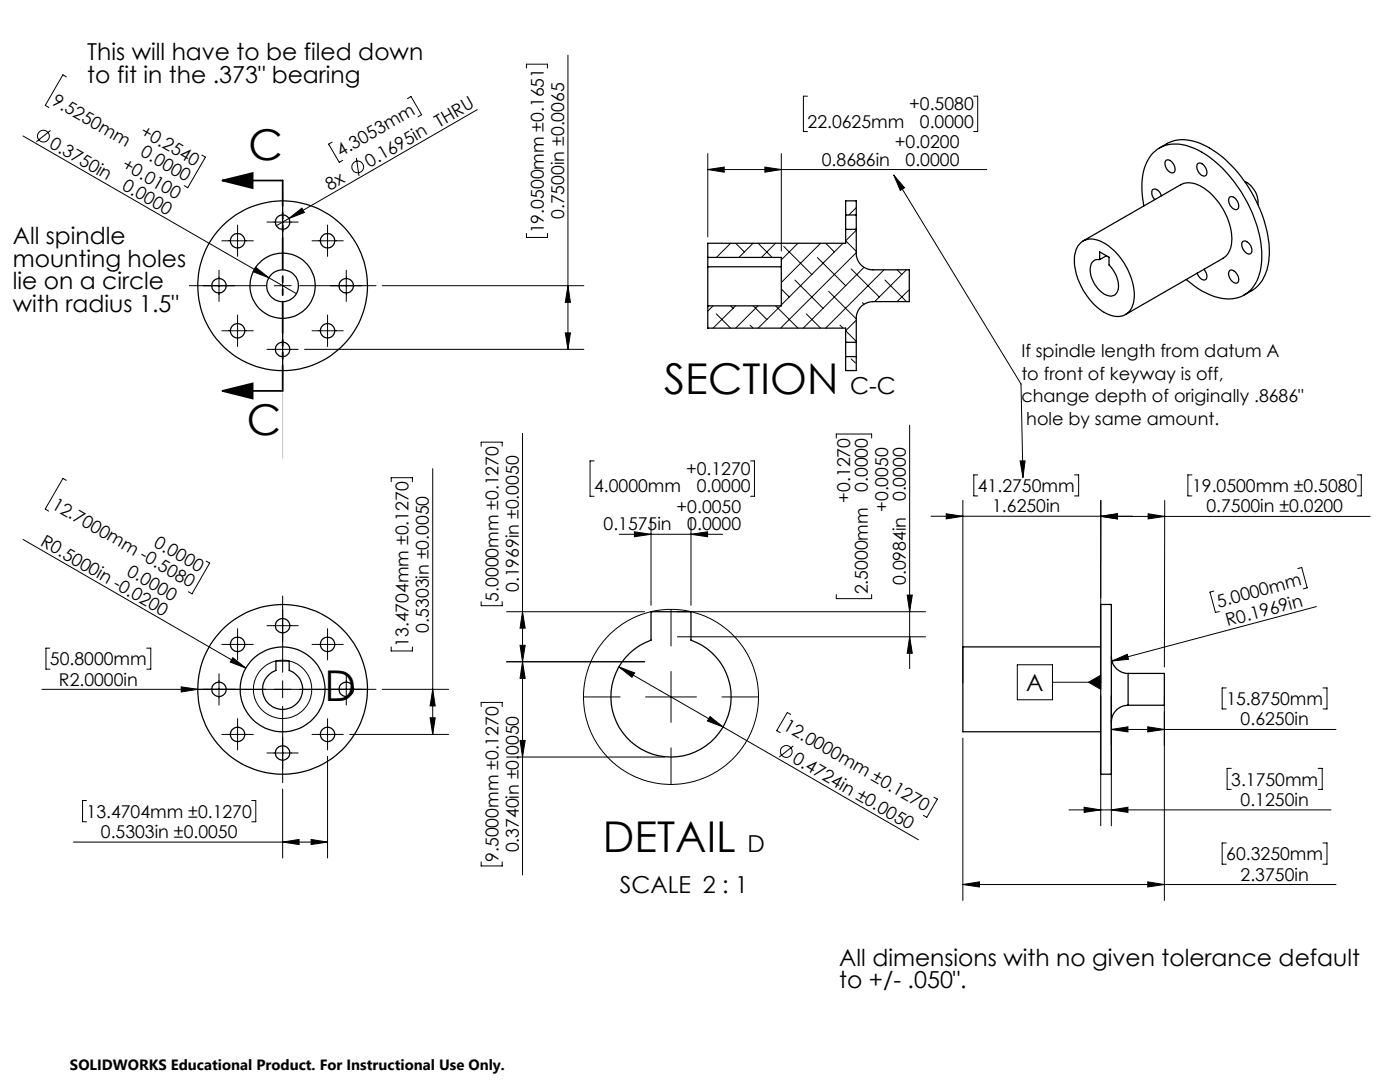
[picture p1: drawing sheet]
<svg xmlns="http://www.w3.org/2000/svg" width="279mm" height="216mm" viewBox="0 0 279 216" stroke-linecap="round" stroke-linejoin="round" font-family="sans-serif">
<g fill="none" stroke="#000" stroke-width=".2">
<path d="M13.3 15.3l-.7-.4-3.6 6.1 .7 .4M81.3 19.7l.7-.4 2.1 3.6-.7 .4M105.1 13.6v-.8h4.2v.8M113.3 11v58.7M161.1 19.2h-.8v7h.8M194.3 19.2h.8v7h-.8M4.6 27.1l54.6 31.5M10.1 26l-2.9 2.3M40.3 30.9l.7 .5-3.5 6.1-.7-.5M56.4 38.4v15.2M66.3 28.4l-.7 .4 2.1 3.6 .7-.4M71.1 31.5l.5 3.6"/>
<path d="M95.2 21.9l-40.1 23.1M141.3 30.7v16.6M141.3 33.8h55.6M141.3 33.8l3.2-.5v1.1zM152.6 33.3l3.3 .5-3.3 .6zM155.9 30.7v19.4M178.4 34.9l2.1 2.6-.8 .5zM178.4 34.9l25.4 41.7 .4 18.7M37.8 57h15.2M43.7 53.9v6.2M44.3 48h6.3M47.4 44.9v6.3"/>
<path d="M51 53.3l2.7 2.1-3.2-1.2zM53.3 44.3h6.2M54.7 57h3.4M56.4 55.3v3.4M57.6 43.6l2.7-2.1 .4 .9zM59.8 57h15.2M62.3 48h6.2M65.4 44.9v6.3M69.1 53.9v6.2M76.3 57h40.2M105.1 46.6v.8h4.2v-.8M113.3 57l.5 3.3h-1z"/>
<path d="M141.3 48.5v.1M145.8 48.5l-2.8 2.9M146.8 48.5l1.8 1.8M150.3 48.5l-2.8 2.9M151.3 48.5l2.8 2.9M154.8 48.5l-2.8 2.9M155.9 57.7l1.6 1.6M156.4 49.2l5.6 5.6M158.6 55.9l5.7 5.6M159.2 48.5l-3.3 3.4M163.1 51.4l5.7 5.6M163.8 48.5l-7.9 7.9"/>
<path d="M164.8 48.5l1.7 1.8M165.4 58.1l5.5 5.5M168.2 48.5l-12.3 12.4M169.9 53.7l5.6 5.6M170.9 41.4l-1.5 1.5M170.9 45.9l-2.1 2.1 2.1 2.2M170.9 50.4l-15.1 15.1M172.4 53.3l-12.1 12.2M176.4 53.8l-11.6 11.7M176.6 55.9l4.3 4.3M179 53.8l1 1M180.9 53.8l-6.3 6.4"/>
<path d="M181.5 57.8l-2.5 2.4M44.3 66h6.3M47.4 62.9v6.2M53.3 69.7h6.2M56.4 60.4v15.2M60.8 69.7h55.7M62.3 66h6.2M65.4 62.9v6.2M112.8 66.4h1l-.5 3.3zM141.3 65.4v.1M142.3 61l-1 1.1M142.9 62.6l2.9 2.9"/>
<path d="M145.8 61l.5 .5M146.8 61l-4.5 4.5M149.7 64.9l.6 .6M150.3 61l2.7 2.7M151.3 61l-4.5 4.5M154.8 61l4.4 4.5M155.8 61l-4.5 4.5M160.9 62.6l2.9 2.9M167.6 64.9l.6 .6M169.9 71.6l.8 .8M170.9 63.9l-2.1 2.1 2.1 2.1M172.1 60.4l.3 .3"/>
<path d="M13.2 95.8l-.6-.3-3.6 6.1 .7 .4M78.1 96.1v-.8h4.2v.8M86.4 93.5v53M96 89v-.8h4.2v.8M104.3 86.5v88.1M118.6 92h-.8v7h.8M149.8 92h.8v7h-.8M166.9 87.4v-.8h7.1v.8M181.5 84.8v48.6M192.2 99.8v36.5M195.1 94.8h-.8v4.2h.8M203.6 92h1l-.4 3.3z"/>
<path d="M214.5 94.8h.8v4.2h-.8M219.7 99.8v36.5M232.4 99.9v33.2M237.9 94.8h-.8v4.2h.8M270.9 94.8h.8v4.2h-.8M4.6 107.6l44.5 25.7M41.1 112l.7 .4-3.5 6.1-.7-.4M56.4 118.9v15.3M123.6 106.6h20.7M126.6 106.1l3.3 .5-3.3 .5zM129.9 103.4v17.4M137.9 103.4v17.4"/>
<path d="M137.9 106.6l3.3-.5v1zM166.9 118.6v.9h7.1v-.9M181 118.7h1.1l-.6 3.4zM185.8 103h87.6M188.8 102.5l3.4 .5-3.4 .5zM219.7 103l3.3-.5v1zM229.1 102.5l3.3 .5-3.3 .5zM242.3 117.9l-.8 .2 1.1 4.1 .7-.2M259 113.5l.8-.3 1.1 4.1-.8 .2M9.9 129.3h-.7v4.2h.7M29.3 129.3h.8v4.2h-.8M36.2 137.1l3.3 .4-3.3 .6z"/>
<path d="M43.7 134.4v6.3M44.3 128.6h6.3M46.5 131.2l2.6 2.1-3.1-1.2zM47.4 125.4v6.3M53.3 124.8h6.2M56.4 135.9v3.3M62.3 128.6h6.2M65.4 125.4v6.3M69.1 134.4v6.3M75 137.5h-66.6M76.3 137.5h13.2M78.1 129.1v.8h4.2v-.8"/>
<path d="M86.4 137.5l.5 3.4h-1.1zM96 120.1v.8h4.2v-.8M101.1 122.1h27.6M101.1 132h27.6M103.8 128.8h1l-.5 3.2zM104.3 132l.5 3.4h-1zM104.3 122.1l.5 3.2h-1zM116.5 139.1h7.3M123.5 133.1l59.8 34.5M123.5 133.1l3.1 1.2-.5 .8zM128.8 139.1h10.2M133.9 121.6v7.3"/>
<path d="M133.9 134v10.1M135.2 127.1h49.5M135.2 122.1h49.5M144.1 139.1h7.3M181.5 127.1l.6 3.3h-1.1zM203 132.6h7v7h-7zM210 136.1h9.7M217.2 136.1l2.5-1.4v2.8zM219.7 138.8v26M221.8 138.8v26M221.9 131.9l3.1-1.3 .2 1zM232.4 138.8v40.9"/>
<path d="M244.7 137.3h-.8v4.2h.8M262.7 121l-40.8 10.9M264 137.3h.8v4.2h-.8M17.3 159.7h-.8v4.3h.8M44.3 146.5h6.3M47.4 143.4v6.2M50.2 159.7h.8v4.3h-.8M53.3 150.2h6.2M56.4 140.9v15.3M56.4 157.4v13.8M62.3 146.5h6.2M65.4 143.4v6.2"/>
<path d="M65.4 150.9v20.3M69.8 146.5h19.7M85.8 143.2h1.1l-.5 3.3zM96 141v-.8h4.2v.8M101.1 151.1h31.5M103.8 147.7h1l-.5 3.4zM133.9 149.2v7.3M141.7 143l2.6 2.1-3.1-1.2zM157.8 142.6l-.7-.4-2.1 3.6 .7 .4M158.3 148.8l-2.8 2.3M186.4 159.1l.7 .4-2.1 3.6-.7-.4M192.2 147.3v32.4"/>
<path d="M221.8 145.6h44.8M221.8 145.6l3.3-.6v1.1zM229.1 145l3.3 .6-3.3 .5zM245.7 153.3h-.8v4.2h.8M263.1 153.3h.8v4.2h-.8M14.7 168h50.7M56.4 168l3.3-.5v1zM62.1 167.5l3.3 .5-3.3 .5zM96 172v.8h4.2v-.8M192.2 176.5h74.4M192.2 176.5l3.3-.5v1zM213.3 161.6h52.3"/>
<path d="M216.4 161.1l3.3 .5-3.3 .5zM221.8 161.6l3.3-.5v1zM229.1 176l3.3 .5-3.3 .5zM244.7 168.2h-.8v4.2h.8M264 168.2h.8v4.2h-.8"/>
<circle cx="8.7" cy="27.2" r="1.17"/>
<circle cx="71.4" cy="33.3" r="1.18"/>
<circle cx="56.4" cy="137.5" r="5.8"/>
<circle cx="133.9" cy="139" r="17.5"/>
<circle cx="156.9" cy="149.9" r="1.18"/>
</g>
<path d="M44.4 36h12M44.4 36l6-1.5v3zM44.4 78h12M44.4 78l6-1.5v3z" fill="none" stroke="#000" stroke-width=".35"/>
<path d="M56.4 36v42" fill="none" stroke="#000" stroke-width=".35" stroke-dasharray="6.3 1.3 1.3 1.3 1.3 1.3" stroke-dashoffset="1.2"/>
<path d="M56.4 78.4v13" fill="none" stroke="#c0c0c0" stroke-width=".2"/>
<g fill="#000">
<path d="M51 53.3l2.7 2.1-3.2-1.2zM57.6 43.6l2.7-2.1 .4 .9zM36.2 137.1l3.3 .4-3.3 .6zM46.5 131.2l2.6 2.1-3.1-1.2zM221.9 131.9l3.1-1.3 .2 1z"/>
<path d="M44.4 36l6-1.5v3zM44.4 78l6-1.5v3z"/>
<path d="M141.3 33.8l3.2-.5v1.1zM152.6 33.3l3.3 .5-3.3 .6z"/>
<path d="M219.7 103l3.3-.5v1zM188.8 102.5l3.4 .5-3.4 .5z"/>
<path d="M104.3 122.1l.5 3.2h-1zM103.8 128.8h1l-.5 3.2z"/>
<path d="M123.5 133.1l2.6 2 .5-.8zM141.7 143l-.5 .9 3.1 1.2z"/>
<path d="M181.5 127.1l.6 3.3h-1.1zM181 118.7h1.1l-.6 3.4z"/>
<path d="M217.2 136.1l2.5 1.4v-2.8zM203.6 92h1l-.4 3.3zM178.4 34.9l2.1 2.6-.8 .5z"/>
<path d="M85.8 143.2h1.1l-.5 3.3zM86.4 137.5l.5 3.4h-1.1zM112.8 66.4h1l-.5 3.3zM113.3 57l.5 3.3h-1z"/>
<path d="M103.8 147.7h1l-.5 3.4zM104.3 132l.5 3.4h-1z"/>
<path d="M62.1 167.5l3.3 .5-3.3 .5zM56.4 168l3.3-.5v1zM229.1 102.5l3.3 .5-3.3 .5zM219.7 103l3.3-.5v1z"/>
<path d="M192.2 176.5l3.3-.5v1zM229.1 176l3.3 .5-3.3 .5z"/>
<path d="M216.4 161.1l3.3 .5-3.3 .5zM221.8 161.6l3.3-.5v1zM221.8 145.6l3.3-.6v1.1zM229.1 145l3.3 .6-3.3 .5zM126.6 106.1l3.3 .5-3.3 .5zM137.9 106.6l3.3-.5v1z"/>
</g>
<g fill="none" stroke="#000" stroke-width=".25">
<path d="M231.4 29.5l1.5-.8a7.9 7.9 0 0 1 7.8 .5 26 26 0 0 1 11.8 15.7 14.3 14.3 0 0 1-.3 10.6l-.6 .9-1 1.1-2.3 1.3M231.8 39.1a1.47 1.47 0 0 0-1.7-1.3 1.55 1.55 0 0 0 .4 2M232.6 32.1a.97 .97 0 0 1 1.5 .6 1.11 1.11 0 0 1-.1 1.8 1.84 1.84 0 0 1-1.4-2.4zM239 32.7a.97 .97 0 0 1 1.5 .6 1.12 1.12 0 0 1-.2 1.8 1.84 1.84 0 0 1-1.3-2.4zM245.4 39.3a1.46 1.46 0 0 1 1.8 1.4 .75 .75 0 0 1-.3 1.1 .75 .75 0 0 1-1-.4 1.66 1.66 0 0 1-.5-2.1zM248.4 36.2a4.6 4.6 0 0 1 2.6 4.6M141.3 53.2v7.8M141.3 53.2h14.6M141.3 51.4h14.6v9.6h-14.6M168.8 42.9v2.9M168.8 45.8v2.7h-27.5v4.7M168.8 42.9v-2.8h2.1v2.8"/>
<path d="M168.8 45.8h2.1M168.8 42.9h2.1M170.9 45.8v4.7a3.3 3.3 0 0 0 3.3 3.3h7.3v6.4h-7.3a3.3 3.3 0 0 0-3.3 3.3v4.8M170.9 42.9v2.9M215.6 48.5a3.6 3.6 0 0 1 4.4-.2 13.1 13.1 0 0 1 6.4 11.1 3.7 3.7 0 0 1-2.8 3.7 6.9 6.9 0 0 1-5.7-2.8 12.1 12.1 0 0 1-3.3-9.7l.5-1.5zM216.1 48.1l19.5-11.2a4.6 4.6 0 0 1 5.1 1 12.9 12.9 0 0 1 5.1 10.7 4.1 4.1 0 0 1-1.7 2.9l-19.5 11.3M219.5 50.3l1.8 1v1.6a5.6 5.6 0 0 1 1.8 5.1 1.69 1.69 0 0 1-2.7 .7 5.9 5.9 0 0 1-2.7-5.8 1.53 1.53 0 0 1 1.8-1.1zM220.8 51l-1.3 .8M228.3 41.1a13.1 13.1 0 0 1 1.1-9.7 6.3 6.3 0 0 1 7.5-2.3 20.3 20.3 0 0 1 10.2 8.3 23.7 23.7 0 0 1 4.6 15.6 7.3 7.3 0 0 1-4.3 6.3 9.4 9.4 0 0 1-7.9-1.4l-2.8-2.1M240.3 53.7a1.7 1.7 0 0 1 .3 2.1 1.25 1.25 0 0 1-1.5-.9l-.2-.4M245.4 54a1.56 1.56 0 0 1 1.8 1.6 .72 .72 0 0 1-.4 .9 .72 .72 0 0 1-.9-.4 1.71 1.71 0 0 1-.5-2.1zM248 48.2a1.54 1.54 0 0 1 1.8 1.5 .72 .72 0 0 1-.4 1 .72 .72 0 0 1-.9-.4 1.63 1.63 0 0 1-.5-2.1z"/>
<path d="M141.3 61v4.5h27.5v2.8M168.8 68.3v2.9M168.8 71.2v2.7h2.1v-2.7M168.8 68.3h2.1M168.8 71.2h2.1M170.9 68.3v2.9M55.1 131.9h2.6v1.9a4 4 0 0 1 1.9 6.1 4 4 0 0 1-6.4 0 4 4 0 0 1 1.9-6.1zM129.9 122.1h8v5.6a12 12 0 0 1 5.7 18.5 12 12 0 0 1-19.3 0 12 12 0 0 1 5.6-18.5zM219.7 120.6h2.1v33.9h-2.1zM219.7 129.1h-27.5v16.9h27.5M221.8 131.1a3.4 3.4 0 0 0 3.3 3.3M225.1 134.4h7.3v6.3h-7.3"/>
<path d="M225.1 134.4v6.3M225.1 140.7a3.4 3.4 0 0 0-3.3 3.4"/>
<circle cx="43.7" cy="57" r="1.44"/>
<circle cx="47.4" cy="48" r="1.43"/>
<circle cx="56.4" cy="44.3" r="1.44"/>
<circle cx="56.4" cy="57" r="16.9"/>
<circle cx="56.4" cy="57" r="6.5"/>
<circle cx="56.4" cy="57" r="3.2"/>
<circle cx="65.4" cy="48" r="1.43"/>
<circle cx="69.1" cy="57" r="1.44"/>
<circle cx="47.4" cy="66" r="1.43"/>
<circle cx="56.4" cy="69.7" r="1.44"/>
<circle cx="65.4" cy="66" r="1.43"/>
<circle cx="43.7" cy="137.6" r="1.44"/>
<circle cx="47.4" cy="128.6" r="1.43"/>
<circle cx="56.4" cy="124.9" r="1.44"/>
<circle cx="56.4" cy="137.6" r="8.5"/>
<circle cx="56.4" cy="137.5" r="16.9"/>
<circle cx="65.4" cy="128.6" r="1.43"/>
<circle cx="69.1" cy="137.6" r="1.44"/>
<circle cx="47.4" cy="146.5" r="1.43"/>
<circle cx="56.4" cy="150.3" r="1.44"/>
<circle cx="65.4" cy="146.5" r="1.43"/>
</g>
<g font-size="8.5">
<text x="49.6" y="31.9">C</text>
<text x="132.5" y="78.5">SECTION</text>
<text x="49.3" y="86.9">C</text>
<text x="64.7" y="140">D</text>
<text x="120.3" y="170">DETAIL</text>
</g>
<g font-size="4.7">
<text x="17.4" y="12">This will have to be filed down</text>
<text x="17.4" y="16.6">to fit in the .373&quot; bearing</text>
<text x="2.6" y="48.7">All spindle</text>
<text x="2.6" y="53.2">mounting holes</text>
<text x="2.6" y="57.8">lie on a circle</text>
<text x="2.6" y="62.3">with radius 1.5&quot;</text>
<text x="169.7" y="78.5">C-C</text>
<text x="204.8" y="137.9">A</text>
<text x="149.2" y="170">D</text>
<text x="123.7" y="178.2">SCALE 2 : 1</text>
<text x="167.5" y="192.7">All dimensions with no given tolerance default</text>
<text x="167.5" y="197.2">to +/- .050&quot;.</text>
</g>
<g font-size="3.5">
<text x="10.1" y="20.8" transform="rotate(30 10.1 20.8)">9.5250mm</text>
<text x="181.5" y="21.9">+0.5080</text>
<text x="9.7" y="29.3" transform="rotate(30 9.7 29.3)">0.3750in</text>
<text x="27.8" y="26.9" transform="rotate(30 27.8 26.9)">+0.2540</text>
<text x="161.2" y="25.5">22.0625mm</text>
<text x="178.6" y="29.5">+0.0200</text>
<text x="183.6" y="25.5">0.0000</text>
<text x="24.1" y="33.5" transform="rotate(30 24.1 33.5)">+0.0100</text>
<text x="27.9" y="31" transform="rotate(30 27.9 31)">0.0000</text>
<text x="68" y="31.3" transform="rotate(-30 68 31.3)">4.3053mm</text>
<text x="73.8" y="33.5" transform="rotate(-30 73.8 33.5)">0.1695in THRU</text>
<text x="164" y="33.1">0.8686in</text>
<text x="180.7" y="33.1">0.0000</text>
<text x="24.2" y="37.6" transform="rotate(30 24.2 37.6)">0.0000</text>
<text x="65.8" y="38" transform="rotate(-30 65.8 38)">8x</text>
<text x="108.5" y="46.6" transform="rotate(-90 108.5 46.6)">19.0500mm ±0.1651</text>
<text x="112.6" y="43.7" transform="rotate(-90 112.6 43.7)">0.7500in ±0.0065</text>
<text x="203.8" y="71.3">If spindle length from datum A</text>
<text x="203.8" y="75.8">to front of keyway is off,</text>
<text x="203.8" y="80.3">change depth of originally .8686&quot;</text>
<text x="204.8" y="84.8">hole by same amount.</text>
<text x="136.9" y="94.7">+0.1270</text>
<text x="10.1" y="101.3" transform="rotate(30 10.1 101.3)">12.7000mm -0.5080</text>
<text x="118.6" y="98.2">4.0000mm</text>
<text x="139" y="98.2">0.0000</text>
<text x="169.7" y="100.3" transform="rotate(-90 169.7 100.3)">+0.1270</text>
<text x="173.2" y="98.1" transform="rotate(-90 173.2 98.1)">0.0000</text>
<text x="180.8" y="100" transform="rotate(-90 180.8 100)">0.0000</text>
<text x="195.2" y="98.2">41.2750mm</text>
<text x="237.9" y="98.2">19.0500mm ±0.5080</text>
<text x="120.5" y="105.8">0.1575in</text>
<text x="135" y="102.3">+0.0050</text>
<text x="137.2" y="105.8">0.0000</text>
<text x="177.3" y="102.2" transform="rotate(-90 177.3 102.2)">+0.0050</text>
<text x="198" y="102.2">1.6250in</text>
<text x="240.8" y="102.3">0.7500in ±0.0200</text>
<text x="7.9" y="108.8" transform="rotate(30 7.9 108.8)">R0.5000in -0.0200</text>
<text x="30.5" y="109" transform="rotate(30 30.5 109)">0.0000</text>
<text x="25.1" y="114.7" transform="rotate(30 25.1 114.7)">0.0000</text>
<text x="103.5" y="118.2" transform="rotate(-90 103.5 118.2)">0.1969in ±0.0050</text>
<text x="173.2" y="118.6" transform="rotate(-90 173.2 118.6)">2.5000mm</text>
<text x="180.8" y="116.7" transform="rotate(-90 180.8 116.7)">0.0984in</text>
<text x="99.5" y="120" transform="rotate(-90 99.5 120)">5.0000mm ±0.1270</text>
<text x="243.2" y="121.3" transform="rotate(-15 243.2 121.3)">5.0000mm</text>
<text x="245" y="125" transform="rotate(-15 245 125)">R0.1969in</text>
<text x="81.5" y="129.1" transform="rotate(-90 81.5 129.1)">13.4704mm ±0.1270</text>
<text x="85.6" y="126.2" transform="rotate(-90 85.6 126.2)">0.5303in ±0.0050</text>
<text x="10" y="132.7">50.8000mm</text>
<text x="11.8" y="136.8">R2.0000in</text>
<text x="244.7" y="140.7">15.8750mm</text>
<text x="156.1" y="145.5" transform="rotate(30 156.1 145.5)">12.0000mm ±0.1270</text>
<text x="247.6" y="144.8">0.6250in</text>
<text x="157.9" y="152.1" transform="rotate(30 157.9 152.1)">0.4724in ±0.0050</text>
<text x="245.7" y="156.7">3.1750mm</text>
<text x="247.6" y="160.8">0.1250in</text>
<text x="17.3" y="163.2">13.4704mm ±0.1270</text>
<text x="20.1" y="167.2">0.5303in ±0.0050</text>
<text x="99.5" y="172" transform="rotate(-90 99.5 172)">9.5000mm ±0.1270</text>
<text x="103.5" y="170.1" transform="rotate(-90 103.5 170.1)">0.3740in ±0.0050</text>
<text x="244.7" y="171.6">60.3250mm</text>
<text x="247.6" y="175.7">2.3750in</text>
</g>
<text font-size="3" x="14" y="213.5">SOLIDWORKS Educational Product. For Instructional Use Only.</text>
</svg>
